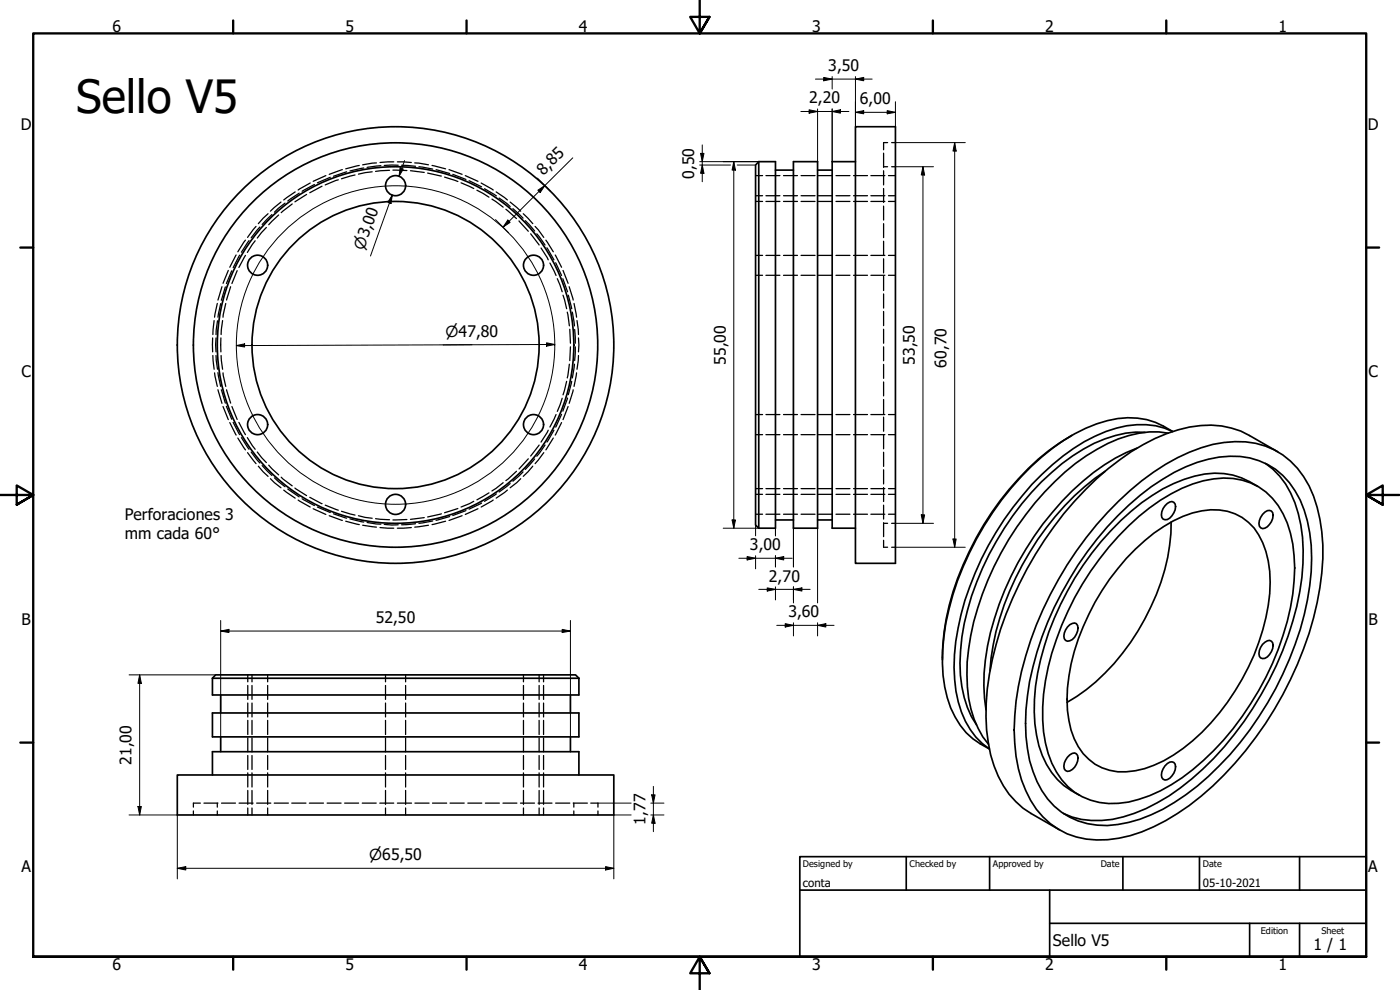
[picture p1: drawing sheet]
<svg xmlns="http://www.w3.org/2000/svg" width="420mm" height="297mm" viewBox="0 0 420 297" stroke-linecap="round" stroke-linejoin="round" font-family="sans-serif">
<!-- layer: Hidden (ISO) -->
<g fill="none" stroke="#000" stroke-width=".38">
<path d="M88.6 57.6l-3.4 2.4M89.8 58l-3.4 2.3M92 58.3l-3.5 2.3M93.1 54.9l-3.6 2.1M94.4 55.4l-3.7 2M96.6 55.9l-3.6 1.9M97.8 52.7l-3.8 1.7M99.1 53.2l-3.9 1.6M101.5 54l-3.9 1.5M102.7 50.9l-3.9 1.4M104 51.5l-3.9 1.4M106.6 52.5l-4.1 1.1"/>
<path d="M107.8 49.6l-4 1.1M109.2 50.4l-4.2 .9M111.7 51.5l-4.1 .7M113 48.9l-4.2 .6M114.3 49.7l-4.1 .5M116.9 51.1l-4.2 .3M117.9 51l4.2 .2M118.2 48.6l-4.2 .2M119.3 48.6l4.1 .2M119.5 49.6h-4.2M120.5 49.6l4.2 .3M123.2 51.2l4.1 .5"/>
<path d="M124.5 48.9l4.1 .6M125.7 50l4.2 .7M128.3 51.9l4.2 .9M129.7 49.6l4 1.1M130.9 50.9l4 1.2M133.4 53.1l4 1.4M134.7 50.9l4 1.4M135.9 52.3l3.9 1.5M138.4 54.8l3.8 1.8M139.6 52.7l3.8 1.7M140.8 54.2l3.7 1.9M143.1 57.1l3.6 2.1"/>
<path d="M144.4 54.9l3.6 2.1M145.4 56.6l3.6 2.2M147.6 59.7l3.4 2.5M148.9 57.6l3.4 2.4M149.8 59.4l3.3 2.6M226.8 52.7h2.1M226.8 58.7h2.1M229.9 52.7h4.2M229.9 58.7h4.2M235.1 52.7h4.2M235.1 58.7h4.2M240.4 52.7h4.2"/>
<path d="M240.4 58.7h4.2M245.6 52.7h4.2M245.6 58.7h4.2M250.9 52.7h4.2M250.9 58.7h4.2M256.2 52.7h4.1M256.2 58.7h4.1M261.4 52.7h4.2M261.4 58.7h4.2M265.2 46v4.2M265.2 51.2v4.3M265.2 56.6v4.2"/>
<path d="M265.2 50h1.2M266.4 42.8h-1.2v2.1M266.6 52.7h2.1M266.6 58.7h2.1M267.6 50h1.1M267.6 42.8h1.1M70.9 76.5l-1.9 3.7M71.9 76.6l-1.9 3.7M73.7 76.6l-2 3.6M73.7 72.1l-2.3 3.5M74.7 72.2l-2.2 3.5M76.6 72.2l-2.4 3.5"/>
<path d="M76.8 67.9l-2.5 3.3M78 68.1l-2.6 3.3M79.9 68.2l-2.7 3.2M80.5 64.1l-3 3M81.6 64.4l-2.9 3M83.6 64.5l-3 2.9M84.3 60.6l-3.1 2.8M85.5 60.9l-3.1 2.8M87.7 61.2l-3.3 2.6M151.8 62.8l3.2 2.8M153.1 60.6l3.2 2.8M153.9 62.6l3.1 2.9"/>
<path d="M155.8 66.3l2.8 3.1M157 64.1l2.9 3M157.7 66.2l2.8 3.1M159.3 70.2l2.5 3.3M160.6 67.9l2.6 3.3M161.1 70.2l2.5 3.3M162.4 74.4l2.1 3.6M163.8 72.1l2.3 3.5M164.1 74.3l2.1 3.7M165 78.9l1.9 3.8M166.6 76.5l1.9 3.7M166.8 78.9l1.7 3.8"/>
<path d="M226.8 76.6h2.1M226.8 60.4h2.1M229.9 76.6h4.2M229.9 60.4h4.2M235.1 76.6h4.2M235.1 60.4h4.2M240.4 76.6h4.2M240.4 60.4h4.2M245.6 76.6h4.2M245.6 60.4h4.2M250.9 76.6h4.2M250.9 60.4h4.2"/>
<path d="M256.2 76.6h4.1M256.2 60.4h4.1M261.4 76.6h4.2M261.4 60.4h4.2M265.2 61.8v4.2M265.2 67.1v4.2M265.2 72.4v4.2M265.2 77.6v4.3M266.6 76.6h2.1M266.6 60.4h2.1M64.3 96.2l-.4 4.2M65.2 91l-.8 4.2"/>
<path d="M65.3 96.3l-.5 4.1M66.2 91.1l-.8 4.1M66.6 86l-1.2 4M66.8 96.2l-.4 4.2M67.6 86.1l-1.2 4M67.8 91l-.9 4.2M68.5 81.1l-1.6 3.9M69.2 86l-1.2 4M69.5 81.3l-1.6 3.8M71.2 81.2l-1.6 3.9M167.3 83.6l1.4 4M168.9 83.6l1.4 4"/>
<path d="M169 88.6l1.1 4M169 81.1l1.5 3.9M170.2 93.6l.7 4.2M170.6 88.6l1 4M170.8 86l1.2 4M171 98.8l.2 4.2M171.8 93.6l.6 4.2M172.3 91l.7 4.2M172.5 98.9l.2 4.1M173.2 96.2l.4 4.2M226.8 82.6h2.1M229.9 82.6h4.2"/>
<path d="M235.1 82.6h4.2M240.4 82.6h4.2M245.6 82.6h4.2M250.9 82.6h4.2M256.2 82.6h4.1M261.4 82.6h4.2M265.2 82.9v4.3M265.2 88.2v4.2M265.2 93.5v4.2M265.2 98.8v4.2M266.6 82.6h2.1M63.8 101.4v4.2"/>
<path d="M63.9 106.7l.4 4.1M64.4 111.9l.8 4M64.8 106.7l.5 4.1M64.8 101.4v4.2M65.4 111.8l.8 4.1M65.4 117l1.2 4M66.3 101.4v4.2M66.4 106.7l.4 4.1M66.4 117l1.2 4M66.9 111.9l.9 4M68 117l1.2 4M168.7 119.5l-1.4 3.9"/>
<path d="M170.1 114.4l-1.1 4.1M170.3 119.4l-1.4 4M170.9 109.3l-.7 4.1M171.2 104.1l-.2 4.1M171.6 114.4l-1 4M172 117l-1.2 4M172.4 109.3l-.6 4.1M172.7 104.1l-.2 4.1M173 111.9l-.7 4M173.6 106.7l-.4 4.1M173.6 101.4v4.2M265.2 104.1v4.2"/>
<path d="M265.2 109.3v4.2M265.2 114.6v4.2M265.2 119.9v4.2M66.9 122l1.6 3.9M67.9 121.9l1.6 3.9M69 126.8l1.9 3.7M69.6 122l1.6 3.8M70 126.7l1.9 3.7M71.4 131.4l2.3 3.6M71.7 126.7l2 3.7M72.5 131.3l2.2 3.5M74.2 131.3l2.4 3.5"/>
<path d="M74.3 135.8l2.5 3.3M75.4 135.6l2.6 3.3M77.2 135.6l2.7 3.2M77.5 139.9l3 3M78.7 139.7l2.9 3M80.6 139.6l3 2.9M158.6 137.7l-2.8 3M159.9 139.9l-2.9 3M160.5 137.7l-2.8 3.1M161.8 133.5l-2.5 3.3M163.2 135.8l-2.6 3.3M163.6 133.5l-2.5 3.4"/>
<path d="M164.5 129.1l-2.1 3.5M166.1 131.4l-2.3 3.6M166.2 129.1l-2.1 3.5M166.9 124.4l-1.9 3.7M168.5 124.3l-1.7 3.8M168.5 126.8l-1.9 3.7M170.5 122l-1.5 3.9M226.8 124.4h2.1M226.8 130.4h2.1M229.9 124.4h4.2M229.9 130.4h4.2M235.1 124.4h4.2"/>
<path d="M235.1 130.4h4.2M240.4 124.4h4.2M240.4 130.4h4.2M245.6 124.4h4.2M245.6 130.4h4.2M250.9 124.4h4.2M250.9 130.4h4.2M256.2 124.4h4.1M256.2 130.4h4.1M261.4 124.4h4.2M261.4 130.4h4.2M265.2 125.1v4.3"/>
<path d="M265.2 130.4v4.3M265.2 135.7v4.2M266.6 124.4h2.1M266.6 130.4h2.1M81.2 143.6l3.1 2.8M82.4 143.4l3.1 2.6M84.4 143.2l3.3 2.6M85.2 147.1l3.4 2.4M86.4 146.7l3.4 2.4M88.5 146.4l3.5 2.3M89.5 150l3.6 2.1M90.7 149.7l3.7 2"/>
<path d="M93 149.2l3.6 1.9M94 152.6l3.8 1.8M95.2 152.1l3.9 1.7M97.6 151.6l3.9 1.5M98.8 154.7l3.9 1.4M100.1 154.2l3.9 1.3M102.5 153.4l4.1 1.1M103.8 156.4l4 1M105 155.7l4.2 .9M107.6 154.7l4.1 .8M108.8 157.6l4.2 .6M110.2 156.8l4.1 .5"/>
<path d="M112.7 155.6l4.2 .3M114 158.3l4.2 .2M115.3 157.3l4.2 .2M122.1 155.9l-4.2 .1M123.4 158.3l-4.1 .2M124.7 157.1l-4.2 .4M127.3 155.3l-4.1 .5M128.6 157.6l-4.1 .6M129.9 156.3l-4.2 .7M132.5 154.2l-4.2 .9M133.7 156.4l-4 1M134.9 155l-4 1.1"/>
<path d="M137.4 152.6l-4 1.2M138.7 154.7l-4 1.4M139.8 153.2l-3.9 1.5M142.2 150.4l-3.8 1.7M143.4 152.6l-3.8 1.8M144.5 150.9l-3.7 1.9M146.7 147.9l-3.6 2.1M148 150l-3.6 2.1M149 148.2l-3.6 2.2M151 144.8l-3.4 2.5M152.3 147.1l-3.4 2.4M153.1 145.1l-3.3 2.5"/>
<path d="M155 141.4l-3.2 2.8M156.3 143.6l-3.2 2.8M157 141.6l-3.1 2.8M226.8 148.3h2.1M226.8 154.3h2.1M226.8 146.6h2.1M229.9 148.3h4.2M229.9 154.3h4.2M229.9 146.6h4.2M235.1 148.3h4.2M235.1 154.3h4.2M235.1 146.6h4.2"/>
<path d="M240.4 148.3h4.2M240.4 154.3h4.2M240.4 146.6h4.2M245.6 148.3h4.2M245.6 154.3h4.2M245.6 146.6h4.2M250.9 148.3h4.2M250.9 154.3h4.2M250.9 146.6h4.2M256.2 148.3h4.1M256.2 154.3h4.1M256.2 146.6h4.1"/>
<path d="M261.4 148.3h4.2M261.4 154.3h4.2M261.4 146.6h4.2M265.2 141v4.2M265.2 146.3v4.2M265.2 151.6v4.2M265.2 156.8v4.2M265.2 157h1.2M266.6 148.3h2.1M266.6 154.3h2.1M266.6 146.6h2.1M267.6 157h1.1"/>
<path d="M265.2 162.1v2.1h1.2M267.6 164.2h1.1M74.4 202.5v2.1M74.4 205.7v4.2M74.4 210.9v4.2M74.4 216.1v4.3M75.6 202.5v2.1M75.6 205.7v4.2M75.6 210.9v4.2M75.6 216.1v4.3M80.3 202.5v2.1M80.3 205.7v4.2"/>
<path d="M80.3 210.9v4.2M80.3 216.1v4.3M115.7 202.5v2.1M115.7 205.7v4.2M115.7 210.9v4.2M115.7 216.1v4.3M121.7 202.5v2.1M121.7 205.7v4.2M121.7 210.9v4.2M121.7 216.1v4.3M157.1 202.5v2.1M157.1 205.7v4.2"/>
<path d="M157.1 210.9v4.2M157.1 216.1v4.3M161.8 202.5v2.1M161.8 205.7v4.2M161.8 210.9v4.2M161.8 216.1v4.3M163.1 202.5v2.1M163.1 205.7v4.2M163.1 210.9v4.2M163.1 216.1v4.3M74.4 221.4v4.2M74.4 226.7v4.2"/>
<path d="M74.4 231.9v4.2M74.4 237.2v4.1M75.6 221.4v4.2M75.6 226.7v4.2M75.6 231.9v4.2M75.6 237.2v4.1M80.3 221.4v4.2M80.3 226.7v4.2M80.3 231.9v4.2M80.3 237.2v4.1M115.7 221.4v4.2M115.7 226.7v4.2"/>
<path d="M115.7 231.9v4.2M115.7 237.2v4.1M121.7 221.4v4.2M121.7 226.7v4.2M121.7 231.9v4.2M121.7 237.2v4.1M157.1 221.4v4.2M157.1 226.7v4.2M157.1 231.9v4.2M157.1 237.2v4.1M161.8 221.4v4.2M161.8 226.7v4.2"/>
<path d="M161.8 231.9v4.2M161.8 237.2v4.1M163.1 221.4v4.2M163.1 226.7v4.2M163.1 231.9v4.2M163.1 237.2v4.1M58 243.3v1.2M60.1 241h-2.1v1.2M61.2 241h4.2M65.2 241v1.2M65.2 243.3v1.2M66.5 241h4.2"/>
<path d="M71.8 241h4.1M74.4 242.4v2.1M75.6 242.4v2.1M77 241h4.3M80.3 242.4v2.1M82.3 241h4.3M87.6 241h4.2M92.8 241h4.3M98.2 241h4.2M103.4 241h4.2M108.7 241h4.2M114 241h4.2"/>
<path d="M115.7 242.4v2.1M119.3 241h4.2M121.7 242.4v2.1M124.5 241h4.3M129.8 241h4.2M135.1 241h4.2M140.4 241h4.2M145.7 241h4.2M150.9 241h4.2M156.2 241h4.2M157.1 242.4v2.1M161.5 241h4.2"/>
<path d="M161.8 242.4v2.1M163.1 242.4v2.1M166.8 241h4.2M172 241h4.3M172.2 241v1.2M172.2 243.3v1.2M177.3 241h2.2v1.2M179.5 243.3v1.2"/>
</g>
<!-- layer: Visible (ISO) -->
<g fill="none" stroke="#000" stroke-width=".51">
<path d="M256.7 38h12v131h-12zM227.7 48.5l-.9 1v108l.9 1M227.7 48.5v110M227.7 48.5h5v110h-5M232.7 51h5.4M238.1 48.5h7.3v110h-7.3zM245.4 51h4.3M256.7 48.5h-7v110h7M309.5 139.9a49.6 49.6 0 0 1 25.9-14.3 22.1 22.1 0 0 1 16.5 3.9 24.6 24.6 0 0 0-20 0 63.1 63.1 0 0 0-25.1 19.2 87.7 87.7 0 0 0-20.4 47.8 36.9 36.9 0 0 0 4.8 22.4l1.7 2.3 1.9 1.9 2.1 1.6a23.7 23.7 0 0 1-13.4-18.6 63.6 63.6 0 0 1 3.8-31.8 93.4 93.4 0 0 1 22.2-34.4zM321.7 130.6a77.5 77.5 0 0 0-28.8 30.9 74.8 74.8 0 0 0-10.1 36.5M341.2 134.5a62.2 62.2 0 0 0-25.4 19.2 86.9 86.9 0 0 0-20.5 48.3l.2 7.5 .4 3.5M343.7 129.7a34.5 34.5 0 0 0-21.8 7.1 82.5 82.5 0 0 0-28.8 37.9 60.9 60.9 0 0 0-4.4 31.3 27.6 27.6 0 0 0 4.4 11.5"/>
<path d="M350.6 130a30.7 30.7 0 0 0-21.4 4.8 78 78 0 0 0-26.5 27.1 85.4 85.4 0 0 0-12.4 36.7 37.4 37.4 0 0 0 4.7 22.5l1.7 2.2M379.8 139.1a24.9 24.9 0 0 1 9.8 15 61.1 61.1 0 0 1-1.6 32.3 100.7 100.7 0 0 1-30.4 47.3 54.1 54.1 0 0 1-23.8 12.2 25.4 25.4 0 0 1-14.6-1.8M383.5 135.6l-8.5-4.9a26.3 26.3 0 0 0-21.4-1.7 65 65 0 0 0-27.8 17.9 108.1 108.1 0 0 0-28.9 55.5 57.2 57.2 0 0 0 1.4 27.4 25.4 25.4 0 0 0 11.1 14.3l8.5 4.9M232.7 156h5.4M245.4 156h4.3M331.7 141.4a81.6 81.6 0 0 0-28.7 36.1 70.7 70.7 0 0 0-5.9 23.7M335.5 154.7a63.7 63.7 0 0 1 23.8-16 28 28 0 0 1 18.5-.5 22.5 22.5 0 0 1 13.6 14.9 56.1 56.1 0 0 1 0 31.4 100.2 100.2 0 0 1-32.1 51.4 50.2 50.2 0 0 1-23.8 11.5 22.2 22.2 0 0 1-25.5-16 49 49 0 0 1-1.6-22.6 98.2 98.2 0 0 1 27.1-54.1zM335.7 150.4a62.8 62.8 0 0 1 28.3-17.1 26.3 26.3 0 0 1 21 3.2 28.6 28.6 0 0 1 11.1 19.3 62 62 0 0 1-.8 25 106.8 106.8 0 0 1-38.4 60.9 53 53 0 0 1-21.2 9.8 24 24 0 0 1-24.7-8.7 36.8 36.8 0 0 1-6.5-19.7 84.1 84.1 0 0 1 8.5-40.2 108.2 108.2 0 0 1 22.7-32.5zM338.7 157.8a52.2 52.2 0 0 1 22.4-13.5 21.1 21.1 0 0 1 18.8 3.3 25.3 25.3 0 0 1 8.1 15.6 62.7 62.7 0 0 1-4.4 31.7 86.6 86.6 0 0 1-28.8 38.4 39.4 39.4 0 0 1-19.1 7.7 19.2 19.2 0 0 1-20-12 40.8 40.8 0 0 1-2.5-20.7 86.8 86.8 0 0 1 25.5-50.5zM350.3 151.1l1.4-.6a1.7 1.7 0 0 1 1 2.5 4 4 0 0 1-3.1 2.9l-.5-.1a3.5 3.5 0 0 1 1.2-4.7zM351.5 156.6a64.4 64.4 0 0 1-12.2 36.2 60.4 60.4 0 0 1-19.1 17.9M377.4 145.9a22.9 22.9 0 0 0-22-2.1 60.3 60.3 0 0 0-24.9 18.7 84.8 84.8 0 0 0-20 47.4 37.3 37.3 0 0 0 3.6 19.4 21.1 21.1 0 0 0 9.9 9.3"/>
<path d="M379.6 153.7l.8-.5 1.2 .1a2.94 2.94 0 0 1-.6 4 2.02 2.02 0 0 1-2.7 1.1 2.57 2.57 0 0 1 0-3.2zM340.7 164.8a43.8 43.8 0 0 1 17.2-10.9 17.4 17.4 0 0 1 16.7 2.8 22.1 22.1 0 0 1 6.5 14.7 59.1 59.1 0 0 1-8.4 32.4 62.6 62.6 0 0 1-23.5 24.5 23.8 23.8 0 0 1-16.2 2.8 16.4 16.4 0 0 1-11.6-12 46 46 0 0 1 2.2-27.3 72.1 72.1 0 0 1 17.1-27zM320.4 188.1a2.24 2.24 0 0 1 2.6-1 3.7 3.7 0 0 1-1.9 5.2l-.7 .1a1.66 1.66 0 0 1-1-2.4zM378.9 193.3a2.1 2.1 0 0 1 2.7-.9 2.57 2.57 0 0 1 0 3.1 2.71 2.71 0 0 1-3.3 1.9 3 3 0 0 1 .6-4.1zM63.8 203.5l.9-1h108l1 1M63.8 203.5h109.9M63.8 203.5v5h109.9v-5M63.8 213.9h109.9v7.2h-109.9zM66.2 208.5v5.4M171.2 208.5v5.4M53.2 232.5h131v12h-131zM63.8 232.5v-7h109.9v7"/>
<path d="M66.2 221.1v4.4M171.2 221.1v4.4M320.4 227.2a2.05 2.05 0 0 1 2.6-1 3 3 0 0 1-.5 4 2.11 2.11 0 0 1-2.7 1 2.57 2.57 0 0 1 0-3.1zM350.3 229.1l.8-.5 1.2 .2a2.94 2.94 0 0 1-.6 4 2.02 2.02 0 0 1-2.6 1 2.57 2.57 0 0 1 0-3.1z"/>
<circle cx="118.7" cy="55.7" r="3"/>
<circle cx="77.3" cy="79.6" r="3"/>
<circle cx="160.1" cy="79.6" r="3"/>
<circle cx="118.7" cy="103.5" r="53.5"/>
<circle cx="118.7" cy="103.5" r="43.1"/>
<circle cx="118.7" cy="103.5" r="60.7"/>
<circle cx="118.7" cy="103.5" r="65.5"/>
<circle cx="77.3" cy="127.4" r="3"/>
<circle cx="160.1" cy="127.4" r="3"/>
<circle cx="118.7" cy="151.3" r="3"/>
</g>
<!-- layer: Border (ISO) -->
<g fill="none" stroke="#000" stroke-width=".7">
<path d="M70 6.1v3.9M140 6.1v3.9M210 0v10l-2.9-4.9h5.8l-2.9 4.9 2.9-4.9M280 6.1v3.9M350 6.1v3.9M6.1 74.3h3.9M410 74.3h3.9M0 148.5h10l-5-2.8v5.7l5-2.9-5 2.9M420 148.5h-10l5-2.8v5.7l-5-2.9 5 2.9M6.1 222.8h3.9M410 222.8h3.9M10 287.1v-277.1h400v277.1h-400h400"/>
<path d="M70 287.1v3.8M140 287.1v3.8M212.9 292l-2.9-4.9 2.9 4.9h-5.8l2.9-4.9v9.9M280 287.1v3.8M350 287.1v3.8"/>
</g>
<!-- layer: Title (ISO) -->
<path d="M240 257h170v30.1h-170zM272 257v10.1M297 257v10.1M337 257v10.1M360 257v10.1M390 257v10.1M240 267.1h170M315 277h95M315 267.1v20M375 277v10.1M390 277v10.1" fill="none" stroke="#000" stroke-width=".51"/>
<!-- layer: Sketch Geometry (ISO) -->
<circle cx="118.7" cy="103.5" r="47.8" fill="none" stroke="#000" stroke-width=".3"/>
<!-- layer: Dimension (ISO) -->
<g fill="none" stroke="#000" stroke-width=".3">
<path d="M240.3 33.5h14.5M242.8 32.9l2.6 .6-2.6 .5zM244.7 23.7h17M245.4 32.7v15.8M247.2 23.2l2.5 .5-2.5 .5zM249.7 33.5l2.5-.6v1.1zM249.7 23v3.7M249.7 32.7v15.8M256.7 33.7l2.5-.5v.9zM256.7 23.7l2.5-.5v1zM256.7 33.7h12M256.7 23v15"/>
<path d="M266.3 33.2l2.4 .5-2.4 .4zM268.7 30.5v7.5M117.7 58.5l-.4 2.6-.9-.4zM120.1 50.3l.9 .4-1.2 2.2zM121.4 48.2l-1.6 4.7M161.3 53.5l3.9 3.8M161.4 57.1l2.1-1.4-1.4 2.1zM171.9 47.4l-20.9 20.7M210 48.5h17.7M210 49.5h9.3M210.2 46h1.1l-.5 2.5zM210.8 49.5l.5 2.5h-1.1z"/>
<path d="M210.8 43.5v11M220.2 48.5l.5 2.5h-1zM220.2 48.5v110M221.2 49.5h5.6M238.1 48.5v121.6M268.7 42.8h21M268.7 50h11.5M277 50l.5 2.5h-1zM277 50v107M286.5 42.8l.5 2.5h-1zM286.5 42.8v121.4M116.9 60.9l.8-2.4-6.5 18.3"/>
<path d="M148.7 65.9l4 3.9M152.4 66l.7 .7-2.1 1.4zM70.9 103.7l2.5-.5v.9zM141.7 103.4l-8.7 .1M164 102.9l2.5 .5-2.5 .5zM166.5 103.4l-95.6 .3M217 158.5h10.7M219.7 156h1l-.5 2.5zM226.8 157.5v3.3M232.7 158.5v2.3M245.4 158.5v22.4M268.7 157h11.5"/>
<path d="M276.5 154.5h1l-.5 2.5zM221.7 167.5h16M224.2 167l2.6 .5-2.6 .5zM226.8 166.7v4M227.7 176.8h15.4M230.3 176.4l2.4 .4-2.4 .5zM232.7 167.5l2.5-.5v1zM232.7 166.7v3.4M232.7 176.1v3.9M238.1 176.8l2.6-.4v.9zM238.1 176.1v4.8M268.7 164.2h21"/>
<path d="M286 161.7h1l-.5 2.5zM66.2 189.3l2.5-.5v1zM66.2 189.3h105M66.2 186.2v34.9M168.7 188.8l2.5 .5-2.5 .5zM171.2 186.2v34.9M233.1 187.6h17.2M235.6 187.1l2.5 .5-2.5 .5zM238.1 186.9v3.9M245.4 187.6l2.4-.5v1zM245.4 186.9v3.9M38.7 202.5h26"/>
<path d="M41.9 202.5l.5 2.5h-1zM41.9 202.5v42M195.6 238.5h1l-.5 2.5zM196.1 236v13.5M38.7 244.5h14.5v19.2M41.4 242h1l-.5 2.5zM179.5 241h9.9M189.4 244.5h-5.2v19.2M195.3 244.5h4M195.3 241h4M196.1 244.5l.5 2.5h-1zM53.2 260.5l2.6-.5v1z"/>
<path d="M53.2 260.5h131M181.7 260l2.5 .5-2.5 .5z"/>
</g>
<g fill="#000">
<path d="M242.8 32.9l2.6 .6-2.6 .5z" fill-rule="evenodd"/>
<path d="M247.2 23.2l2.5 .5-2.5 .5z" fill-rule="evenodd"/>
<path d="M249.7 33.5l2.5-.6v1.1z" fill-rule="evenodd"/>
<path d="M256.7 33.7l2.5-.5v.9z" fill-rule="evenodd"/>
<path d="M256.7 23.7l2.5-.5v1z" fill-rule="evenodd"/>
<path d="M266.3 33.2l2.4 .5-2.4 .4z" fill-rule="evenodd"/>
<path d="M120.1 50.3l.9 .4-1.2 2.2z" fill-rule="evenodd"/>
<path d="M161.4 57.1l2.1-1.4-1.4 2.1z" fill-rule="evenodd"/>
<path d="M210.2 46h1.1l-.5 2.5z" fill-rule="evenodd"/>
<path d="M210.8 49.5l.5 2.5h-1.1z" fill-rule="evenodd"/>
<path d="M220.2 48.5l.5 2.5h-1z" fill-rule="evenodd"/>
<path d="M277 50l.5 2.5h-1z" fill-rule="evenodd"/>
<path d="M286.5 42.8l.5 2.5h-1z" fill-rule="evenodd"/>
<path d="M117.7 58.5l-.4 2.6-.9-.4z" fill-rule="evenodd"/>
<path d="M152.4 66l.7 .7-2.1 1.4z" fill-rule="evenodd"/>
<path d="M70.9 103.7l2.5-.5v.9z" fill-rule="evenodd"/>
<path d="M164 102.9l2.5 .5-2.5 .5z" fill-rule="evenodd"/>
<path d="M219.7 156h1l-.5 2.5z" fill-rule="evenodd"/>
<path d="M276.5 154.5h1l-.5 2.5z" fill-rule="evenodd"/>
<path d="M224.2 167l2.6 .5-2.6 .5z" fill-rule="evenodd"/>
<path d="M230.3 176.4l2.4 .4-2.4 .5z" fill-rule="evenodd"/>
<path d="M232.7 167.5l2.5-.5v1z" fill-rule="evenodd"/>
<path d="M238.1 176.8l2.6-.4v.9z" fill-rule="evenodd"/>
<path d="M286 161.7h1l-.5 2.5z" fill-rule="evenodd"/>
<path d="M66.2 189.3l2.5-.5v1z" fill-rule="evenodd"/>
<path d="M168.7 188.8l2.5 .5-2.5 .5z" fill-rule="evenodd"/>
<path d="M235.6 187.1l2.5 .5-2.5 .5z" fill-rule="evenodd"/>
<path d="M245.4 187.6l2.4-.5v1z" fill-rule="evenodd"/>
<path d="M41.9 202.5l.5 2.5h-1z" fill-rule="evenodd"/>
<path d="M195.6 238.5h1l-.5 2.5z" fill-rule="evenodd"/>
<path d="M41.4 242h1l-.5 2.5z" fill-rule="evenodd"/>
<path d="M196.1 244.5l.5 2.5h-1z" fill-rule="evenodd"/>
<path d="M53.2 260.5l2.6-.5v1z" fill-rule="evenodd"/>
<path d="M181.7 260l2.5 .5-2.5 .5z" fill-rule="evenodd"/>
</g>
<text font-size="13.7" x="22.9" y="34">Sello V5</text>
<g font-size="4.8">
<text x="33.7" y="9.6">6</text>
<text x="103.7" y="9.6">5</text>
<text x="173.7" y="9.6">4</text>
<text x="243.7" y="9.6">3</text>
<text x="313.7" y="9.6">2</text>
<text x="383.7" y="9.6">1</text>
<text x="248.5" y="21.4">3,50</text>
<text x="242.9" y="31">2,20</text>
<text x="258.1" y="31.3">6,00</text>
<text x="6.2" y="38.9">D</text>
<text x="410.5" y="38.9">D</text>
<text x="163.1" y="52.8" transform="rotate(-45 163.1 52.8)">8,85</text>
<text x="208.3" y="53.7" transform="rotate(-90 208.3 53.7)">0,50</text>
<text x="6.4" y="113.1">C</text>
<text x="217.9" y="109.5" transform="rotate(-90 217.9 109.5)">55,00</text>
<text x="274.6" y="109.5" transform="rotate(-90 274.6 109.5)">53,50</text>
<text x="284.1" y="110.3" transform="rotate(-90 284.1 110.3)">60,70</text>
<text x="410.7" y="113.1">C</text>
<text x="37.5" y="156">Perforaciones 3</text>
<text x="37.5" y="161.8">mm cada 60°</text>
<text x="225" y="165.1">3,00</text>
<text x="230.8" y="174.5">2,70</text>
<text x="236.6" y="185.2">3,60</text>
<text x="6.4" y="187.4">B</text>
<text x="112.8" y="186.9">52,50</text>
<text x="410.7" y="187.4">B</text>
<text x="39.5" y="229.5" transform="rotate(-90 39.5 229.5)">21,00</text>
<text x="193.7" y="247.4" transform="rotate(-90 193.7 247.4)">1,77</text>
<text x="6.4" y="261.7">A</text>
<text x="410.7" y="261.7">A</text>
<text x="316" y="283.8">Sello V5</text>
<text x="394.2" y="285">1 / 1</text>
<text x="33.7" y="290.9">6</text>
<text x="103.7" y="290.9">5</text>
<text x="173.7" y="290.9">4</text>
<text x="243.7" y="290.9">3</text>
<text x="313.7" y="290.9">2</text>
<text x="383.7" y="290.9">1</text>
</g>
<g font-size="4.6">
<text x="109.2" y="75.3" transform="rotate(-70 109.2 75.3)">⌀3,00</text>
<text x="133.7" y="101.1">⌀47,80</text>
<text x="110.8" y="258.1">⌀65,50</text>
</g>
<g font-size="3.4">
<text x="241" y="266">conta</text>
<text x="361" y="266">05-10-2021</text>
</g>
<g font-size="2.7">
<text x="241" y="260.1">Designed by</text>
<text x="273" y="260.1">Checked by</text>
<text x="298" y="260.1">Approved by</text>
<text x="330.3" y="260">Date</text>
<text x="361" y="260">Date</text>
<text x="378.4" y="280.1">Edition</text>
<text x="396.6" y="280.1">Sheet</text>
</g>
</svg>
